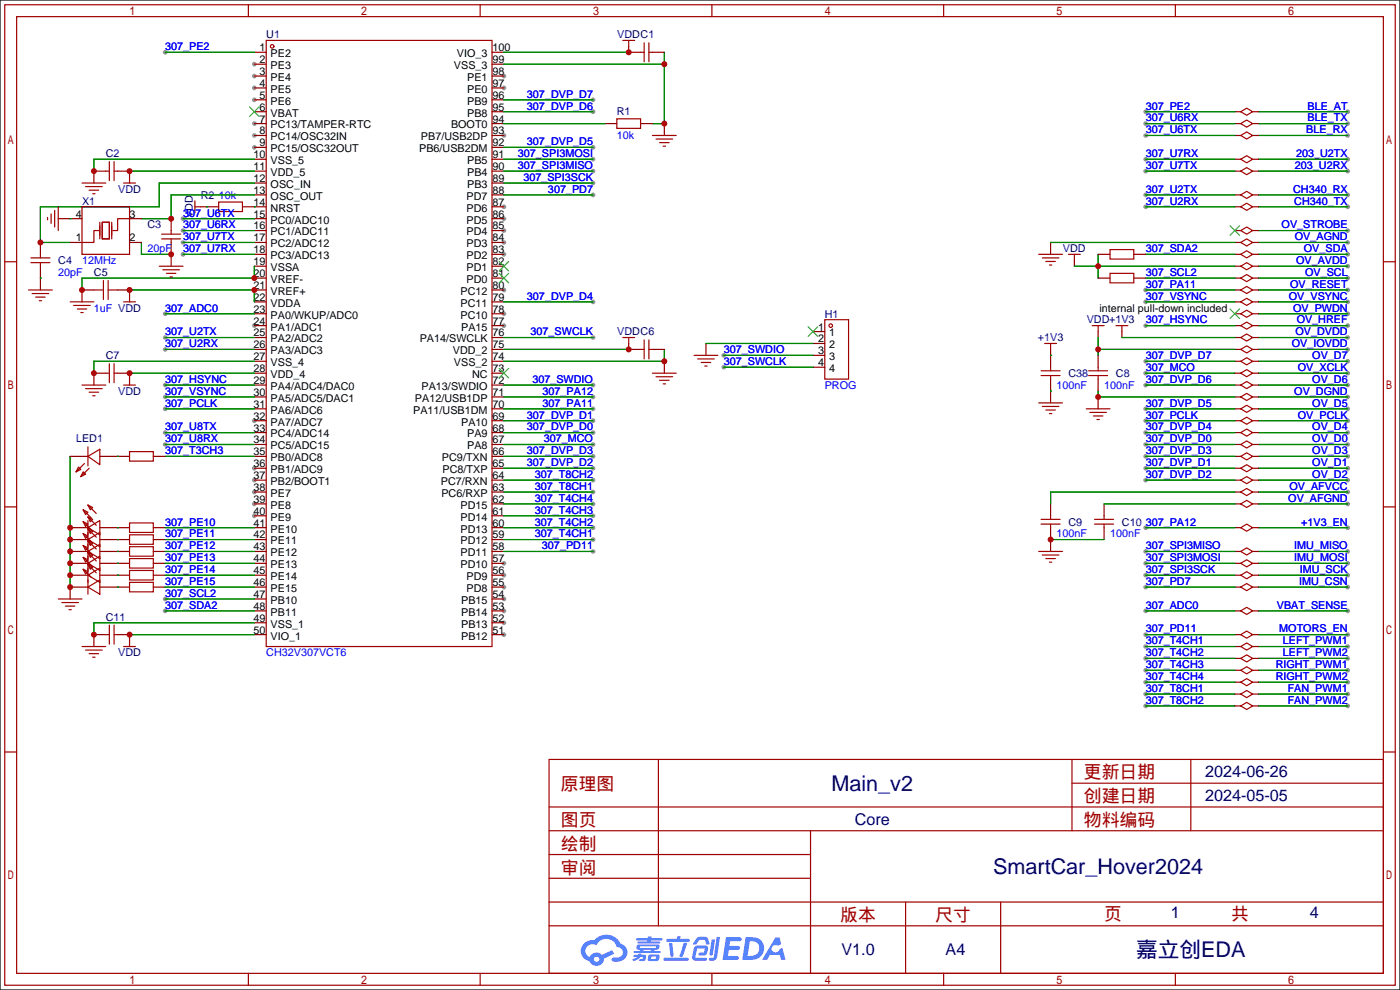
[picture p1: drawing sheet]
<svg xmlns="http://www.w3.org/2000/svg" width="299mm" height="212mm" viewBox="0 0 299 212" stroke-linecap="round" stroke-linejoin="round" font-family="sans-serif">
<path d="M0 0h299.2v211.6h-299.2z" fill="#fff" stroke="#000" stroke-width=".25"/>
<g fill="#999">
<circle cx="54.4" cy="13.7" r=".51"/>
<circle cx="54.4" cy="16.3" r=".51"/>
<circle cx="54.4" cy="18.8" r=".51"/>
<circle cx="54.4" cy="21.3" r=".51"/>
<circle cx="54.4" cy="26.4" r=".51"/>
<circle cx="54.4" cy="29" r=".51"/>
<circle cx="54.4" cy="31.5" r=".51"/>
<circle cx="54.4" cy="69.6" r=".51"/>
<circle cx="54.4" cy="89.9" r=".51"/>
<circle cx="54.4" cy="100.1" r=".51"/>
<circle cx="54.4" cy="102.6" r=".51"/>
<circle cx="54.4" cy="105.2" r=".51"/>
<circle cx="54.4" cy="107.7" r=".51"/>
<circle cx="54.4" cy="110.2" r=".51"/>
<circle cx="107.7" cy="135.6" r=".51"/>
<circle cx="107.7" cy="133.1" r=".51"/>
<circle cx="107.7" cy="130.6" r=".51"/>
<circle cx="107.7" cy="128" r=".51"/>
<circle cx="107.7" cy="125.5" r=".51"/>
<circle cx="107.7" cy="122.9" r=".51"/>
<circle cx="107.7" cy="120.4" r=".51"/>
<circle cx="107.7" cy="69.6" r=".51"/>
<circle cx="107.7" cy="67.1" r=".51"/>
<circle cx="107.7" cy="62" r=".51"/>
<circle cx="107.7" cy="54.4" r=".51"/>
<circle cx="107.7" cy="51.8" r=".51"/>
<circle cx="107.7" cy="49.3" r=".51"/>
<circle cx="107.7" cy="46.7" r=".51"/>
<circle cx="107.7" cy="44.2" r=".51"/>
<circle cx="107.7" cy="29" r=".51"/>
<circle cx="107.7" cy="18.8" r=".51"/>
<circle cx="107.7" cy="16.3" r=".51"/>
<circle cx="126.7" cy="82.3" r=".51"/>
<circle cx="126.7" cy="72.1" r=".51"/>
<circle cx="35.3" cy="67.1" r=".51"/>
<circle cx="35.3" cy="72.1" r=".51"/>
<circle cx="35.3" cy="74.7" r=".51"/>
<circle cx="35.3" cy="82.3" r=".51"/>
<circle cx="35.3" cy="84.8" r=".51"/>
<circle cx="35.3" cy="87.4" r=".51"/>
<circle cx="126.7" cy="92.5" r=".51"/>
<circle cx="126.7" cy="89.9" r=".51"/>
<circle cx="126.7" cy="39.1" r=".51"/>
<circle cx="126.7" cy="36.6" r=".51"/>
<circle cx="126.7" cy="34" r=".51"/>
<circle cx="126.7" cy="31.5" r=".51"/>
<circle cx="126.7" cy="23.9" r=".51"/>
<circle cx="126.7" cy="21.3" r=".51"/>
<circle cx="35.3" cy="128" r=".51"/>
<circle cx="35.3" cy="130.6" r=".51"/>
<circle cx="39.1" cy="46.7" r=".51"/>
<circle cx="39.1" cy="49.3" r=".51"/>
<circle cx="39.1" cy="51.8" r=".51"/>
<circle cx="39.1" cy="54.4" r=".51"/>
<circle cx="35.3" cy="92.5" r=".51"/>
<circle cx="35.3" cy="95" r=".51"/>
<circle cx="126.7" cy="100.1" r=".51"/>
<circle cx="126.7" cy="97.5" r=".51"/>
<circle cx="126.7" cy="64.5" r=".51"/>
<circle cx="126.7" cy="115.3" r=".51"/>
<circle cx="126.7" cy="112.8" r=".51"/>
<circle cx="126.7" cy="110.2" r=".51"/>
<circle cx="126.7" cy="107.7" r=".51"/>
<circle cx="126.7" cy="95" r=".51"/>
<circle cx="288" cy="23.9" r=".51"/>
<circle cx="288" cy="26.4" r=".51"/>
<circle cx="288" cy="29" r=".51"/>
<circle cx="288" cy="34" r=".51"/>
<circle cx="288" cy="36.6" r=".51"/>
<circle cx="288" cy="49.3" r=".51"/>
<circle cx="288" cy="51.8" r=".51"/>
<circle cx="288" cy="54.4" r=".51"/>
<circle cx="288" cy="56.9" r=".51"/>
<circle cx="288" cy="59.4" r=".51"/>
<circle cx="288" cy="62" r=".51"/>
<circle cx="288" cy="64.5" r=".51"/>
<circle cx="288" cy="67.1" r=".51"/>
<circle cx="288" cy="69.6" r=".51"/>
<circle cx="288" cy="72.1" r=".51"/>
<circle cx="288" cy="74.7" r=".51"/>
<circle cx="288" cy="77.2" r=".51"/>
<circle cx="288" cy="79.8" r=".51"/>
<circle cx="288" cy="82.3" r=".51"/>
<circle cx="288" cy="84.8" r=".51"/>
<circle cx="288" cy="87.4" r=".51"/>
<circle cx="288" cy="89.9" r=".51"/>
<circle cx="288" cy="92.5" r=".51"/>
<circle cx="288" cy="95" r=".51"/>
<circle cx="288" cy="97.5" r=".51"/>
<circle cx="288" cy="100.1" r=".51"/>
<circle cx="288" cy="102.6" r=".51"/>
<circle cx="288" cy="105.2" r=".51"/>
<circle cx="288" cy="107.7" r=".51"/>
<circle cx="244.9" cy="79.8" r=".51"/>
<circle cx="288" cy="120.4" r=".51"/>
<circle cx="288" cy="122.9" r=".51"/>
<circle cx="288" cy="125.5" r=".51"/>
<circle cx="288" cy="117.9" r=".51"/>
<circle cx="154.7" cy="78.5" r=".51"/>
<circle cx="154.7" cy="75.9" r=".51"/>
<circle cx="244.9" cy="102.6" r=".51"/>
<circle cx="244.9" cy="97.5" r=".51"/>
<circle cx="244.9" cy="95" r=".51"/>
<circle cx="244.9" cy="100.1" r=".51"/>
<circle cx="244.9" cy="92.5" r=".51"/>
<circle cx="244.9" cy="87.4" r=".51"/>
<circle cx="244.9" cy="82.3" r=".51"/>
<circle cx="244.9" cy="77.2" r=".51"/>
<circle cx="244.9" cy="69.6" r=".51"/>
<circle cx="244.9" cy="64.5" r=".51"/>
<circle cx="244.9" cy="89.9" r=".51"/>
<circle cx="244.9" cy="122.9" r=".51"/>
<circle cx="244.9" cy="117.9" r=".51"/>
<circle cx="244.9" cy="120.4" r=".51"/>
<circle cx="126.7" cy="41.7" r=".51"/>
<circle cx="244.9" cy="125.5" r=".51"/>
<circle cx="288" cy="112.8" r=".51"/>
<circle cx="288" cy="41.7" r=".51"/>
<circle cx="288" cy="44.2" r=".51"/>
<circle cx="288" cy="130.6" r=".51"/>
<circle cx="244.9" cy="130.6" r=".51"/>
<circle cx="244.9" cy="29" r=".51"/>
<circle cx="244.9" cy="26.4" r=".51"/>
<circle cx="244.9" cy="23.9" r=".51"/>
<circle cx="126.7" cy="105.2" r=".51"/>
<circle cx="126.7" cy="102.6" r=".51"/>
<circle cx="244.9" cy="150.9" r=".51"/>
<circle cx="244.9" cy="148.3" r=".51"/>
<circle cx="288" cy="135.6" r=".51"/>
<circle cx="288" cy="138.2" r=".51"/>
<circle cx="288" cy="140.7" r=".51"/>
<circle cx="288" cy="143.3" r=".51"/>
<circle cx="288" cy="145.8" r=".51"/>
<circle cx="288" cy="148.3" r=".51"/>
<circle cx="288" cy="150.9" r=".51"/>
<circle cx="126.7" cy="117.9" r=".51"/>
<circle cx="244.9" cy="138.2" r=".51"/>
<circle cx="244.9" cy="140.7" r=".51"/>
<circle cx="244.9" cy="143.3" r=".51"/>
<circle cx="244.9" cy="145.8" r=".51"/>
<circle cx="244.9" cy="135.6" r=".51"/>
<circle cx="244.9" cy="41.7" r=".51"/>
<circle cx="244.9" cy="44.2" r=".51"/>
<circle cx="244.9" cy="36.6" r=".51"/>
<circle cx="244.9" cy="34" r=".51"/>
<circle cx="35.3" cy="11.2" r=".51"/>
<circle cx="126.7" cy="87.4" r=".51"/>
<circle cx="244.9" cy="112.8" r=".51"/>
<circle cx="126.7" cy="84.8" r=".51"/>
<circle cx="244.9" cy="62" r=".51"/>
</g>
<g fill="none" stroke="#a10000" stroke-width=".25">
<path d="M1 1h297.2v209.6h-297.2zM3.6 3.6h292.1v204.4h-292.1zM53.1 1v2.6M102.6 1v2.6M152.1 1v2.6M201.7 1v2.6M251.2 1v2.6M1 55.9h2.6M295.7 55.9h2.5M1 108.3h2.6M295.7 108.3h2.5M1 160.7h2.6"/>
<path d="M117.3 162.3h178.4v45.7h-178.4zM117.3 177.5h178.4M117.3 172.5h178.4M140.7 162.3v35.6M173.2 177.5v30.5M229.1 162.3v15.2M229.1 167.4h66.6M254.5 162.3v15.2M295.7 160.7h2.5M117.3 182.6h55.9M117.3 197.9h178.4M117.3 192.8h178.4"/>
<path d="M117.3 187.7h55.9M193.5 192.8v15.2M213.9 192.8v15.2M53.1 208v2.6M102.6 208v2.6M152.1 208v2.6M201.7 208v2.6M251.2 208v2.6"/>
</g>
<g fill="#5487ff">
<path d="M155.2 200.3h2.6a.48 .48 0 0 1 .7 .4 .48 .48 0 0 1-.6 .4h-1.8l-.2 1.1h1.9a.43 .43 0 0 1 .4 .4 .43 .43 0 0 1-.5 .4h-1.9l-.2 1.3h1.7a.45 .45 0 0 1 .5 .2 .45 .45 0 0 1-.1 .6h-3.3z"/>
<path d="M165.7 200.3h.9l.4 1.5-.8 .3a.84 .84 0 0 0-1.2 .3 .84 .84 0 0 0 .4 1.1 .84 .84 0 0 0 1.1-.4l.1-.2 .6-.3 .7 2.5h-1l-.2-1h-2.1l-.6 1h-1.1z"/>
<path d="M152.1 200.8h.7l-.5 3.1a.36 .36 0 0 1-.3 .3 .36 .36 0 0 1-.4-.3z"/>
<path d="M153.2 200.2h.7l-.6 4.3a1.13 1.13 0 0 1-1.8 .6l.2-.4h.7l.2-.2z"/>
<path d="M148.9 200.6l.6-.4h1a.77 .77 0 0 1 .9 .5l.3 1-.2 .2h-.5l-.3-.9-.2-.2-1 .1-.7 1-.6-.1-.1-.2z"/>
<path d="M148.4 202.4l.6-.3h1.7a.81 .81 0 0 1 .7 .5 .81 .81 0 0 1-.2 .8 .81 .81 0 0 1-.9 .8h-.7a.32 .32 0 0 1-.3-.3 .32 .32 0 0 1 .4-.3h.7l.2-.9-1.6 .1-.4 1.8 2.2 .1a.32 .32 0 0 1 .3 .4 .32 .32 0 0 1-.4 .2h-2.2l-.5-.3-.1-.5z"/>
<path d="M141.9 204.7h5a.33 .33 0 0 1 .3 .3 .33 .33 0 0 1-.3 .3h-4.9l-.2-.1z"/>
<path d="M146.1 201.5h.8l-.7 2a.98 .98 0 0 1-.7 1.1l-.3-.3z"/>
<path d="M143 201.6h.7l.3 2.5a.34 .34 0 0 1-.3 .4 .34 .34 0 0 1-.4-.3z"/>
<path d="M142.5 200.7h2.1l.3-.6h.6l-.1 .6h1.7a.32 .32 0 0 1 .4 .3 .32 .32 0 0 1-.4 .3h-4.5l-.2-.2z"/>
<path d="M135.5 204.1h.9l.1-.3h.6v.3h.8a.82 .82 0 0 1-.5 1.3h-.8v-.4l.7-.1 .1-.3a.68 .68 0 0 0-1 .4l-1.1 .4-.1-.4 .9-.5h-.7z"/>
<path d="M136 200.5h2.4l.1-.3h.7v.3h2.2l.2 .3-.2 .2h-2.3v.2h1.8l.2 .3-.2 .1h-4.5l-.1-.4h2l.1-.2h-2.3l-.1-.2z"/>
<path d="M159.4 200.3l-.8 4.9h1.7a2.5 2.5 0 0 0 3-2.5 2.5 2.5 0 0 0-3.1-2.4zM160.3 201.1a1.61 1.61 0 0 1 2 1.5 1.61 1.61 0 0 1-1.8 1.7h-.7z"/>
<path d="M136.2 202a.55 .55 0 0 0-.2 .8 .55 .55 0 0 0 .7 .2l.1 .3h-1.3v.3l5.4 .1 .3-.2-.2-.2h-1.2l.2-.3a.7 .7 0 0 0 .8-.3 .7 .7 0 0 0 0-.8l-4.2-.1zM136.8 202.3l3.3-.1 .1 .1-.2 .3h-3.2zM137.5 203h1.7l-.2 .3h-1.4z"/>
<path d="M138.6 204.2a1.05 1.05 0 0 0 0 1.2 2.91 2.91 0 0 0 2.2-.2 .98 .98 0 0 0 0-1.2h-1.6zM139.2 204.5l.9-.1 .1 .4-.2 .2-.8-.1z"/>
<path d="M124.9 201.6a2.23 2.23 0 0 0-.7 2.3 2.23 2.23 0 0 0 1.8 1.6 1.58 1.58 0 0 0 1.8 .9 1.58 1.58 0 0 0 1.3-1.5l2.2-1.1-.5-.7-2.1 1a1.65 1.65 0 0 0-2.7 .4 1.45 1.45 0 0 1-.8-1.9 1.45 1.45 0 0 1 2-.7l.3 .1a2.3 2.3 0 0 1 2.3-1.3 2.3 2.3 0 0 1 2 1.7 1.12 1.12 0 0 1 1.3 1 1.12 1.12 0 0 1-1.1 1.2h-.7a.45 .45 0 0 0-.6 .4 .45 .45 0 0 0 .5 .5 2.21 2.21 0 0 0 2.2-.5 2.21 2.21 0 0 0 .5-2.3 2.13 2.13 0 0 0-1.3-1.1 3.3 3.3 0 0 0-5.6-.7l-1.1 .1zM127 205a.57 .57 0 0 1 1.1 0 .57 .57 0 0 1-1.1 0z"/>
</g>
<g fill="none" stroke="#a10000" stroke-width=".25">
<path d="M56.9 8.6h48.3v129.6h-48.3zM133.1 8.6h2.5M134.4 8.6v1.3M136.9 11.2h.8M137.7 9.1v4.1M138.7 9.1v4.1M138.7 11.2h.7M17.5 39.1h5.1M18.3 39.9h3.5M22.6 36.6h.8M23.4 34.5v4.1M24.4 34.5v4.1"/>
<path d="M24.4 36.6h.7M26.4 39.1h2.6M27.7 37.8v1.3M131.8 25.4h5.1v2h-5.1zM139.4 29h5.1M140.2 29.7h3.6M141 30.5h2M141.7 31.2h.5M265.2 23.9l1.2-.8 1.3 .8-1.3 .7zM265.2 26.4l1.2-.7 1.3 .7-1.3 .8zM265.2 29l1.2-.8 1.3 .8-1.3 .7zM265.2 34l1.2-.7 1.3 .7-1.3 .8z"/>
<path d="M265.2 36.6l1.2-.8 1.3 .8-1.3 .7zM6.6 56.1h4.1M6.6 55.1h4.1M8.6 54.4v.7M8.6 56.1v.8M10.2 46.5v.5M10.9 45.7v2.1M11.7 45v3.5M12.4 44.2v5.1M17.5 44.2h10.2v10.2h-10.2zM19 40.6h2.1M19.8 41.4h.5"/>
<path d="M21.1 49.3h-1v2.5h-2.6M21.3 47.5v3.6M21.8 47.5h1.6v3.6h-1.6zM22.1 59.9v4.1M23.1 59.9v4.1M23.9 47.5v3.6M27.7 46.7h-2.6v2.6h-1M34 56.9h5.1M34.5 51.1h4.1M34.5 50h4.1M34.8 57.7h3.6M35.6 58.4h2"/>
<path d="M36.3 59.2h.5M36.6 49.3v.7M36.6 51.1v.7M41.7 42.9v2.6M41.7 44.2h1.2M46.7 43.2h5.1v2h-5.1zM222 54.4h5.1M222.8 55.1h3.5M223.5 55.9h2.1M224.3 56.6h.5M228.3 54.4h2.6M229.6 54.4v1.2"/>
<path d="M237.2 53.3h5.1v2.1h-5.1zM237.2 58.4h5.1v2.1h-5.1zM265.2 49.3l1.2-.8 1.3 .8-1.3 .7zM265.2 51.8l1.2-.7 1.3 .7-1.3 .8zM265.2 54.4l1.2-.8 1.3 .8-1.3 .7zM265.2 56.9l1.2-.8 1.3 .8-1.3 .8zM265.2 59.4l1.2-.7 1.3 .7-1.3 .8zM265.2 41.7l1.2-.8 1.3 .8-1.3 .7zM265.2 44.2l1.2-.8 1.3 .8-1.3 .8zM6.1 62h5.1M6.9 62.7h3.5M7.6 63.5h2.1"/>
<path d="M8.4 64.3h.5M15 64.5h5.1M15.7 65.3h3.6M16.5 66h2M17.3 66.8h.5M20.1 62h2M22.6 79.8h.8M23.1 62h2M23.4 77.7v4.1M24.4 77.7v4.1M24.4 79.8h.7M26.4 64.5h2.6"/>
<path d="M27.7 63.2v1.3M133.1 72.1h2.5M134.4 72.1v1.3M136.9 74.7h.8M137.7 72.6v4.1M138.7 72.6v4.1M138.7 74.7h.7M139.4 79.8h5.1M148.3 75.9h5.1M149.1 76.7h3.6M149.9 77.5h2M150.6 78.2h.5"/>
<path d="M176.3 68.3h5.1v12.7h-5.1zM222.5 79.2h4.1M223.3 73.4h2.5M224.5 73.4v1.3M224.5 78.5v.7M232.7 79.2h4M233.4 69.6h2.6M234.7 69.6v1.3M234.7 78.5v.7M238.5 69.6h2.5M239.8 69.6v1.3M265.2 62l1.2-.8 1.3 .8-1.3 .7z"/>
<path d="M265.2 64.5l1.2-.7 1.3 .7-1.3 .8zM265.2 67.1l1.2-.8 1.3 .8-1.3 .7zM265.2 69.6l1.2-.8 1.3 .8-1.3 .8zM265.2 72.1l1.2-.7 1.3 .7-1.3 .8zM265.2 74.7l1.2-.8 1.3 .8-1.3 .7zM265.2 77.2l1.2-.7 1.3 .7-1.3 .8zM265.2 79.8l1.2-.8 1.3 .8-1.3 .7zM16.8 99.8l.5 .5-1 .5zM17.5 82.3h5.1M18 99.1l-1.7 1.7M18.3 83.1h3.5M18.8 97.5l2.5-1.5v3.3z"/>
<path d="M18.8 95.5v4.1M19 83.8h2.1M19.8 84.6h.5M26.4 82.3h2.6M27.7 96.5h5.1v2.1h-5.1zM27.7 81v1.3M140.2 80.5h3.6M141 81.3h2M141.7 82h.5M222 86.1h5.1M222.5 80.3h4.1M222.8 86.9h3.5"/>
<path d="M223.5 87.6h2.1M224.3 88.4h.5M224.5 80.3v.7M232.2 87.4h5M232.7 80.3h4M232.9 88.1h3.6M233.7 88.9h2M234.4 89.7h.5M234.7 80.3v.7M265.2 82.3l1.2-.8 1.3 .8-1.3 .8zM265.2 84.8l1.2-.7 1.3 .7-1.3 .8zM265.2 87.4l1.2-.8 1.3 .8-1.3 .7z"/>
<path d="M265.2 89.9l1.2-.7 1.3 .7-1.3 .8zM265.2 92.5l1.2-.8 1.3 .8-1.3 .7zM265.2 95l1.2-.8 1.3 .8-1.3 .8zM265.2 97.5l1.2-.7 1.3 .7-1.3 .8zM17.8 111.5l1 .5-.5 .5zM17.8 114l1 .6-.5 .5zM17.8 116.6l1 .5-.5 .5zM17.8 119.1l1 .5-.5 .5zM17.8 100.8l.5 .5-1 .6zM17.8 109l1 .5-.5 .5zM17.8 111.5l1.8 1.8M17.8 114l1.8 1.8"/>
<path d="M17.8 116.6l1.8 1.8M17.8 119.1l1.8 1.8M17.8 109l1.8 1.7M18.8 115.3l2.5-1.5v3zM18.8 110.5l1 .5-.5 .5zM18.8 117.9l2.5-1.6v3.1zM18.8 113l1 .5-.5 .5zM18.8 115.6l1 .5-.5 .5zM18.8 118.1l1 .5-.5 .5zM18.8 112.8l2.5-1.5v3zM18.8 107.9l1 .6-.5 .5zM18.8 110.5l1.8 1.8"/>
<path d="M18.8 111.3v15.7M18.8 113l1.8 1.8M18.8 115.6l1.8 1.7M18.8 118.1l1.8 1.8M18.8 107.9l1.8 1.8M19 100.1l-1.7 1.8M27.7 111.8h5.1v2h-5.1zM27.7 114.3h5.1v2h-5.1zM27.7 116.8h5.1v2.1h-5.1zM27.7 119.4h5.1v2h-5.1zM222 117.9h5.1M222.5 111h4.1"/>
<path d="M222.5 112h4.1M222.8 118.6h3.5M223.5 119.4h2.1M224.5 110.2v.8M224.5 112v.8M233.9 111h4.1M233.9 112h4.1M236 110.2v.8M236 112v.8M265.2 100.1l1.2-.8 1.3 .8-1.3 .7zM265.2 102.6l1.2-.7 1.3 .7-1.3 .8zM265.2 105.2l1.2-.8 1.3 .8-1.3 .7z"/>
<path d="M265.2 107.7l1.2-.8 1.3 .8-1.3 .8zM265.2 117.9l1.2-.8 1.3 .8-1.3 .7zM265.2 112.8l1.2-.8 1.3 .8-1.3 .7zM12.4 128h5.1M13.2 128.8h3.6M14 129.5h2M14.7 130.3h.5M17.5 138.2h5.1M17.8 121.7l1 .5-.5 .5zM17.8 121.7l1.8 1.7M18.3 138.9h3.5M18.8 120.4l2.5-1.5v3z"/>
<path d="M18.8 122.9l2.5-1.5v3.1zM18.8 125.5l2.5-1.5v3zM18.8 120.6l1 .6-.5 .5zM18.8 120.6l1.8 1.8M19 139.7h2.1M22.6 135.6h.8M23.4 133.6v4.1M24.4 133.6v4.1M24.4 135.6h.7M26.4 138.2h2.6M27.7 121.9h5.1v2.1h-5.1zM27.7 124.5h5.1v2h-5.1z"/>
<path d="M27.7 136.9v1.3M224.3 120.1h.5M265.2 120.4l1.2-.8 1.3 .8-1.3 .8zM265.2 122.9l1.2-.7 1.3 .7-1.3 .8zM265.2 125.5l1.2-.8 1.3 .8-1.3 .7zM265.2 130.6l1.2-.8 1.3 .8-1.3 .7zM265.2 135.6l1.2-.7 1.3 .7-1.3 .8zM265.2 138.2l1.2-.8 1.3 .8-1.3 .7zM19.8 140.5h.5M265.2 148.3l1.2-.7 1.3 .7-1.3 .8zM265.2 150.9l1.2-.8 1.3 .8-1.3 .7zM265.2 140.7l1.2-.7 1.3 .7-1.3 .8z"/>
<path d="M265.2 143.3l1.2-.8 1.3 .8-1.3 .7zM265.2 145.8l1.2-.8 1.3 .8-1.3 .8z"/>
<circle cx="58.2" cy="9.9" r=".38"/>
<circle cx="177.5" cy="69.6" r=".38"/>
</g>
<g fill="none" stroke="#870000" stroke-width=".25">
<path d="M54.4 11.2h2.5M54.4 13.7h2.5M54.4 16.3h2.5M54.4 18.8h2.5M105.2 11.2h2.5M105.2 13.7h2.5M105.2 16.3h2.5M105.2 18.8h2.5M134.4 9.9v1.3h2.5M139.4 11.2h2.6M22.6 36.6h-2.5v2.5M25.1 36.6h2.6v1.2"/>
<path d="M54.4 21.3h2.5M54.4 23.9h2.5M54.4 26.4h2.5M54.4 29h2.5M54.4 31.5h2.5M54.4 34h2.5M54.4 36.6h2.5M54.4 39.1h2.5M105.2 21.3h2.5M105.2 23.9h2.5M105.2 26.4h2.5M105.2 29h2.5"/>
<path d="M105.2 31.5h2.5M105.2 34h2.5M105.2 36.6h2.5M105.2 39.1h2.5M129.3 26.4h2.5M136.9 26.4h2.5M142 26.4v2.6M263.9 23.9h1.3M263.9 26.4h1.3M263.9 29h1.3M263.9 34h1.3M263.9 36.6h1.3"/>
<path d="M267.7 23.9h1.3M267.7 26.4h1.3M267.7 29h1.3M267.7 34h1.3M267.7 36.6h1.3M8.6 51.8v2.6M8.6 56.9v5.1M12.4 46.7h5.1M15 51.8h2.5M27.7 46.7h2.5M27.7 51.8h2.5M36.6 46.7v2.6"/>
<path d="M36.6 51.8v5.1M42.9 44.2h3.8M51.8 44.2h5.1M54.4 41.7h2.5M54.4 46.7h2.5M54.4 49.3h2.5M54.4 51.8h2.5M54.4 54.4h2.5M54.4 56.9h2.5M54.4 59.4h2.5M105.2 41.7h2.5M105.2 44.2h2.5"/>
<path d="M105.2 46.7h2.5M105.2 49.3h2.5M105.2 51.8h2.5M105.2 54.4h2.5M105.2 56.9h2.5M105.2 59.4h2.5M224.5 51.8v2.6M229.6 55.6v1.3M234.7 54.4h2.5M234.7 59.4h2.5M242.3 54.4h2.6M242.3 59.4h2.6"/>
<path d="M263.9 41.7h1.3M263.9 44.2h1.3M263.9 49.3h1.3M263.9 51.8h1.3M263.9 54.4h1.3M263.9 56.9h1.3M263.9 59.4h1.3M267.7 41.7h1.3M267.7 44.2h1.3M267.7 49.3h1.3M267.7 51.8h1.3M267.7 54.4h1.3"/>
<path d="M267.7 56.9h1.3M267.7 59.4h1.3M20.1 62h-2.6v2.5M22.6 79.8h-2.5v2.5M25.1 62h2.6v1.2M25.1 79.8h2.6v1.2M54.4 62h2.5M54.4 64.5h2.5M54.4 67.1h2.5M54.4 69.6h2.5M54.4 72.1h2.5M54.4 74.7h2.5"/>
<path d="M54.4 77.2h2.5M54.4 79.8h2.5M105.2 62h2.5M105.2 64.5h2.5M105.2 67.1h2.5M105.2 69.6h2.5M105.2 72.1h2.5M105.2 74.7h2.5M105.2 77.2h2.5M105.2 79.8h2.5M134.4 73.4v1.3h2.5M139.4 74.7h2.6"/>
<path d="M142 77.2v2.6M150.9 73.4v2.5M173.7 70.9h2.6M173.7 73.4h2.6M173.7 75.9h2.6M173.7 78.5h2.6M224.5 74.7v3.8M234.7 70.9v1.2M234.7 75.9v2.6M239.8 70.9v1.2M263.9 62h1.3M263.9 64.5h1.3"/>
<path d="M263.9 67.1h1.3M263.9 69.6h1.3M263.9 72.1h1.3M263.9 74.7h1.3M263.9 77.2h1.3M263.9 79.8h1.3M267.7 62h1.3M267.7 64.5h1.3M267.7 67.1h1.3M267.7 69.6h1.3M267.7 72.1h1.3M267.7 74.7h1.3"/>
<path d="M267.7 77.2h1.3M267.7 79.8h1.3M15 97.5h3.8M21.3 97.5h6.4M32.8 97.5h2.5M54.4 82.3h2.5M54.4 84.8h2.5M54.4 87.4h2.5M54.4 89.9h2.5M54.4 92.5h2.5M54.4 95h2.5M54.4 97.5h2.5"/>
<path d="M105.2 82.3h2.5M105.2 84.8h2.5M105.2 87.4h2.5M105.2 89.9h2.5M105.2 92.5h2.5M105.2 95h2.5M105.2 97.5h2.5M224.5 81v5.1M234.7 81v2.6M234.7 84.8v2.6M263.9 82.3h1.3M263.9 84.8h1.3"/>
<path d="M263.9 87.4h1.3M263.9 89.9h1.3M263.9 92.5h1.3M263.9 95h1.3M263.9 97.5h1.3M267.7 82.3h1.3M267.7 84.8h1.3M267.7 87.4h1.3M267.7 89.9h1.3M267.7 92.5h1.3M267.7 95h1.3M267.7 97.5h1.3"/>
<path d="M15 112.8h3.8M15 115.3h3.8M15 117.9h3.8M21.3 112.8h6.4M21.3 115.3h6.4M21.3 117.9h6.4M32.8 112.8h2.5M32.8 115.3h2.5M32.8 117.9h2.5M54.4 100.1h2.5M54.4 102.6h2.5M54.4 105.2h2.5"/>
<path d="M54.4 107.7h2.5M54.4 110.2h2.5M54.4 112.8h2.5M54.4 115.3h2.5M54.4 117.9h2.5M105.2 100.1h2.5M105.2 102.6h2.5M105.2 105.2h2.5M105.2 107.7h2.5M105.2 110.2h2.5M105.2 112.8h2.5M105.2 115.3h2.5"/>
<path d="M105.2 117.9h2.5M224.5 107.7v2.5M224.5 112.8v5.1M236 107.7v2.5M236 112.8v2.5M263.9 100.1h1.3M263.9 102.6h1.3M263.9 105.2h1.3M263.9 107.7h1.3M263.9 112.8h1.3M263.9 117.9h1.3M267.7 100.1h1.3"/>
<path d="M267.7 102.6h1.3M267.7 105.2h1.3M267.7 107.7h1.3M267.7 112.8h1.3M267.7 117.9h1.3M15 120.4h3.8M15 122.9h3.8M18.8 125.5h-3.8v2.5M21.3 120.4h6.4M21.3 122.9h6.4M21.3 125.5h6.4M22.6 135.6h-2.5v2.6"/>
<path d="M25.1 135.6h2.6v1.3M32.8 120.4h2.5M32.8 122.9h2.5M32.8 125.5h2.5M54.4 120.4h2.5M54.4 122.9h2.5M54.4 125.5h2.5M54.4 128h2.5M54.4 130.6h2.5M54.4 133.1h2.5M54.4 135.6h2.5M105.2 120.4h2.5"/>
<path d="M105.2 122.9h2.5M105.2 125.5h2.5M105.2 128h2.5M105.2 130.6h2.5M105.2 133.1h2.5M105.2 135.6h2.5M263.9 120.4h1.3M263.9 122.9h1.3M263.9 125.5h1.3M263.9 130.6h1.3M263.9 135.6h1.3M263.9 138.2h1.3"/>
<path d="M267.7 120.4h1.3M267.7 122.9h1.3M267.7 125.5h1.3M267.7 130.6h1.3M267.7 135.6h1.3M267.7 138.2h1.3M263.9 148.3h1.3M263.9 150.9h1.3M263.9 140.7h1.3M263.9 143.3h1.3M263.9 145.8h1.3M267.7 148.3h1.3"/>
<path d="M267.7 150.9h1.3M267.7 140.7h1.3M267.7 143.3h1.3M267.7 145.8h1.3"/>
</g>
<g fill="none" stroke="#3c3" stroke-width=".25">
<path d="M53.3 22.9l2.1 2M55.4 22.9l-2.1 2M106.7 58.4l2 2.1M106.7 55.9l2 2M108.7 58.4l-2 2.1M108.7 55.9l-2 2M262.9 48.3l2 2M264.9 48.3l-2 2M106.7 78.7l2 2.1M108.7 78.7l-2 2.1M172.7 69.8l2.1 2.1M174.8 69.8l-2.1 2.1"/>
<path d="M262.9 66l2 2.1M264.9 66l-2 2.1"/>
</g>
<g fill="none" stroke="#008700" stroke-width=".25">
<path d="M35.3 11.2h19.1M107.7 11.2h26.7M107.7 13.7h34.3M142 11.2v15.2h-2.6M27.7 36.6h26.7M54.4 34h-34.3v2.6M54.4 39.1h-20.4v5.1h-25.4v7.6h6.4M107.7 36.6h19M107.7 34h19M107.7 26.4h21.6M107.7 39.1h19M107.7 31.5h19"/>
<path d="M107.7 23.9h19M107.7 21.3h19M244.9 36.6h19M244.9 34h19M244.9 26.4h19M244.9 23.9h19M244.9 29h19M269 36.6h19M269 34h19M269 26.4h19M269 23.9h19M269 29h19"/>
<path d="M8.6 59.4h.1M15 46.7h.1M30.2 51.8v2.6h6.4M39.1 51.8h15.3M39.1 54.4h15.3M39.1 46.7h15.3M39.1 49.3h15.3M44.2 44.2h.1M54.4 44.2h.1M54.4 56.9v2.5h-36.9v2.6M54.4 41.7h-17.8v5h-6.4M107.7 41.7h19"/>
<path d="M224.5 51.8h39.4M229.6 56.9h34.3M234.7 54.4v5M244.9 59.4h19M244.9 44.2h19M244.9 54.4h19M244.9 41.7h19M269 59.4h19M269 51.8h19M269 44.2h19M269 54.4h19M269 41.7h19"/>
<path d="M269 49.3h19M269 56.9h19M27.7 62h26.7v2.5M27.7 79.8h26.7M35.3 74.7h19.1M35.3 72.1h19.1M35.3 67.1h19.1M54.4 77.2h-34.3v2.6M107.7 74.7h26.7M107.7 72.1h19M107.7 64.5h19M142 74.7v2.5h-34.3"/>
<path d="M150.9 73.4h22.8M154.7 78.5h19M154.7 75.9h19M224.5 75.9h.1M234.7 74.7h29.2M234.7 72.1v3.8M239.8 72.1h24.1M244.9 62h19M244.9 77.2h19M244.9 79.8h19M244.9 64.5h19M244.9 69.6h19"/>
<path d="M269 62h19M269 74.7h19M269 77.2h19M269 72.1h19M269 67.1h19M269 79.8h19M269 64.5h19M269 69.6h19M15 97.5v28M25.1 97.5h.1M35.3 82.3h19.1M35.3 84.8h19.1"/>
<path d="M35.3 87.4h19.1M35.3 92.5h19.1M35.3 97.5h19.1M35.3 95h19.1M107.7 82.3h19M107.7 84.8h19M107.7 87.4h19M107.7 92.5h19M107.7 89.9h19M107.7 97.5h19M107.7 95h19M224.5 83.6h.1"/>
<path d="M234.7 83.6v1.2h29.2M244.9 82.3h19M244.9 87.4h19M244.9 92.5h19M244.9 89.9h19M244.9 97.5h19M244.9 95h19M269 82.3h19M269 84.8h19M269 87.4h19M269 92.5h19M269 89.9h19"/>
<path d="M269 97.5h19M269 95h19M25.1 115.3h.1M25.1 117.9h.1M25.1 112.8h.1M35.3 115.3h19.1M35.3 112.8h19.1M35.3 117.9h19.1M107.7 100.1h19M107.7 115.3h19M107.7 112.8h19M107.7 110.2h19"/>
<path d="M107.7 107.7h19M107.7 102.6h19M107.7 105.2h19M107.7 117.9h19M224.5 115.3h11.5M236 107.7h27.9M244.9 100.1h19M244.9 112.8h19M244.9 102.6h19M244.9 117.9h19M263.9 105.2h-39.4v2.5M269 100.1h19"/>
<path d="M269 112.8h19M269 107.7h19M269 102.6h19M269 105.2h19M269 117.9h19M25.1 120.4h.1M25.1 122.9h.1M25.1 125.5h.1M27.7 135.6h26.7M35.3 128h19.1M35.3 130.6h19.1M35.3 120.4h19.1"/>
<path d="M35.3 122.9h19.1M35.3 125.5h19.1M54.4 133.1h-34.3v2.5M244.9 135.6h19M244.9 130.6h19M244.9 120.4h19M244.9 122.9h19M244.9 125.5h19M244.9 138.2h19M269 135.6h19M269 130.6h19M269 120.4h19"/>
<path d="M269 122.9h19M269 125.5h19M269 138.2h19M244.9 150.9h19M244.9 148.3h19M244.9 140.7h19M244.9 143.3h19M244.9 145.8h19M269 150.9h19M269 148.3h19M269 140.7h19M269 143.3h19"/>
<path d="M269 145.8h19"/>
</g>
<g fill="#c00">
<circle cx="27.7" cy="135.6" r=".63"/>
<circle cx="20.1" cy="135.6" r=".63"/>
<circle cx="27.7" cy="62" r=".63"/>
<circle cx="54.4" cy="62" r=".63"/>
<circle cx="17.5" cy="62" r=".63"/>
<circle cx="54.4" cy="59.4" r=".63"/>
<circle cx="27.7" cy="36.6" r=".63"/>
<circle cx="20.1" cy="36.6" r=".63"/>
<circle cx="134.4" cy="74.7" r=".63"/>
<circle cx="142" cy="77.2" r=".63"/>
<circle cx="134.4" cy="11.2" r=".63"/>
<circle cx="142" cy="13.7" r=".63"/>
<circle cx="142" cy="26.4" r=".63"/>
<circle cx="8.6" cy="51.8" r=".63"/>
<circle cx="36.6" cy="54.4" r=".63"/>
<circle cx="36.6" cy="46.7" r=".63"/>
<circle cx="27.7" cy="79.8" r=".63"/>
<circle cx="20.1" cy="79.8" r=".63"/>
<circle cx="224.5" cy="115.3" r=".63"/>
<circle cx="234.7" cy="74.7" r=".63"/>
<circle cx="234.7" cy="84.8" r=".63"/>
<circle cx="234.7" cy="56.9" r=".63"/>
<circle cx="15" cy="125.5" r=".63"/>
<circle cx="15" cy="122.9" r=".63"/>
<circle cx="15" cy="120.4" r=".63"/>
<circle cx="15" cy="117.9" r=".63"/>
<circle cx="15" cy="115.3" r=".63"/>
<circle cx="15" cy="112.8" r=".63"/>
</g>
<g font-size="4.6" fill="#000080">
<text x="177.7" y="169">Main_v2</text>
<text x="212.2" y="186.8">SmartCar_Hover2024</text>
<text x="242.8" y="204.6">嘉立创EDA</text>
</g>
<g font-size="3.8" fill="#a00000">
<text x="231.6" y="166.4">更新日期</text>
<text x="119.9" y="168.9">原理图</text>
<text x="231.6" y="171.5">创建日期</text>
<text x="119.9" y="176.5">图页</text>
<text x="231.6" y="176.5">物料编码</text>
<text x="119.9" y="181.6">绘制</text>
<text x="119.9" y="186.7">审阅</text>
<text x="179.6" y="196.9">版本</text>
<text x="199.9" y="196.9">尺寸</text>
<text x="236" y="196.6">页</text>
<text x="263.1" y="196.6">共</text>
</g>
<g font-size="3.5" fill="#000080">
<text x="257.6" y="166.1">2024-06-26</text>
<text x="257.6" y="171.1">2024-05-05</text>
<text x="182.7" y="176.2">Core</text>
<text x="250.2" y="196.3">1</text>
<text x="280" y="196.3">4</text>
<text x="179.8" y="204.2">V1.0</text>
<text x="202.1" y="204.2">A4</text>
</g>
<g font-size="2.3" fill="#00f">
<text x="35.3" y="10.7">307_PE2</text>
<text x="112.6" y="23.4">307_DVP_D6</text>
<text x="112.6" y="20.9">307_DVP_D7</text>
<text x="244.9" y="23.4">307_PE2</text>
<text x="279.4" y="23.4">BLE_AT</text>
<text x="131.8" y="29.8">10k</text>
<text x="244.9" y="28.5">307_U6TX</text>
<text x="244.9" y="26">307_U6RX</text>
<text x="279.2" y="28.5">BLE_RX</text>
<text x="279.4" y="26">BLE_TX</text>
<text x="110.7" y="33.6">307_SPI3MOSI</text>
<text x="112.6" y="31">307_DVP_D5</text>
<text x="244.9" y="33.6">307_U7RX</text>
<text x="277" y="33.6">203_U2TX</text>
<text x="110.7" y="36.1">307_SPI3MISO</text>
<text x="111.9" y="38.7">307_SPI3SCK</text>
<text x="117.1" y="41.2">307_PD7</text>
<text x="244.9" y="41.2">307_U2TX</text>
<text x="244.9" y="36.1">307_U7TX</text>
<text x="276.4" y="41.2">CH340_RX</text>
<text x="276.7" y="36.1">203_U2RX</text>
<text x="39.1" y="46.3">307_U6TX</text>
<text x="46.7" y="42.5">10k</text>
<text x="244.9" y="43.7">307_U2RX</text>
<text x="276.6" y="43.7">CH340_TX</text>
<text x="31.5" y="53.9">20pF</text>
<text x="39.1" y="48.8">307_U6RX</text>
<text x="39.1" y="51.4">307_U7TX</text>
<text x="39.1" y="53.9">307_U7RX</text>
<text x="244.9" y="53.9">307_SDA2</text>
<text x="273.9" y="48.8">OV_STROBE</text>
<text x="276.7" y="51.4">OV_AGND</text>
<text x="278.7" y="53.9">OV_SDA</text>
<text x="12.4" y="59">20pF</text>
<text x="17.5" y="56.4">12MHz</text>
<text x="244.9" y="59">307_SCL2</text>
<text x="277" y="56.4">OV_AVDD</text>
<text x="278.9" y="59">OV_SCL</text>
<text x="112.6" y="64.1">307_DVP_D4</text>
<text x="244.9" y="64.1">307_VSYNC</text>
<text x="244.9" y="61.5">307_PA11</text>
<text x="275.5" y="64.1">OV_VSYNC</text>
<text x="275.7" y="61.5">OV_RESET</text>
<text x="20.1" y="66.6">1uF VDD</text>
<text x="35.3" y="66.6">307_ADC0</text>
<text x="35.3" y="71.7">307_U2TX</text>
<text x="113.4" y="71.7">307_SWCLK</text>
<text x="244.9" y="69.1">307_HSYNC</text>
<text x="276.4" y="66.6">OV_PWDN</text>
<text x="276.9" y="71.7">OV_DVDD</text>
<text x="277.1" y="69.1">OV_HREF</text>
<text x="35.3" y="74.2">307_U2RX</text>
<text x="154.7" y="75.5">307_SWDIO</text>
<text x="244.9" y="76.8">307_DVP_D7</text>
<text x="276.1" y="74.2">OV_IOVDD</text>
<text x="280.5" y="76.8">OV_D7</text>
<text x="35.3" y="81.8">307_HSYNC</text>
<text x="113.8" y="81.8">307_SWDIO</text>
<text x="154.7" y="78">307_SWCLK</text>
<text x="176.3" y="83.1">PROG</text>
<text x="225.8" y="83.1">100nF</text>
<text x="236" y="83.1">100nF</text>
<text x="244.9" y="79.3">307_MCO</text>
<text x="244.9" y="81.8">307_DVP_D6</text>
<text x="277.4" y="79.3">OV_XCLK</text>
<text x="280.5" y="81.8">OV_D6</text>
<text x="35.3" y="84.4">307_VSYNC</text>
<text x="35.3" y="86.9">307_PCLK</text>
<text x="112.6" y="89.5">307_DVP_D1</text>
<text x="116" y="86.9">307_PA11</text>
<text x="116" y="84.4">307_PA12</text>
<text x="244.9" y="86.9">307_DVP_D5</text>
<text x="244.9" y="89.5">307_PCLK</text>
<text x="276.6" y="84.4">OV_DGND</text>
<text x="277.4" y="89.5">OV_PCLK</text>
<text x="280.5" y="86.9">OV_D5</text>
<text x="35.3" y="92">307_U8TX</text>
<text x="35.3" y="94.5">307_U8RX</text>
<text x="112.6" y="92">307_DVP_D0</text>
<text x="116.2" y="94.5">307_MCO</text>
<text x="244.9" y="94.5">307_DVP_D0</text>
<text x="244.9" y="92">307_DVP_D4</text>
<text x="280.5" y="92">OV_D4</text>
<text x="280.5" y="94.5">OV_D0</text>
<text x="35.3" y="97.1">307_T3CH3</text>
<text x="112.6" y="99.6">307_DVP_D2</text>
<text x="112.6" y="97.1">307_DVP_D3</text>
<text x="244.9" y="97.1">307_DVP_D3</text>
<text x="244.9" y="99.6">307_DVP_D1</text>
<text x="280.5" y="97.1">OV_D3</text>
<text x="280.5" y="99.6">OV_D1</text>
<text x="114.3" y="107.2">307_T4CH4</text>
<text x="114.3" y="104.7">307_T8CH1</text>
<text x="114.3" y="102.2">307_T8CH2</text>
<text x="244.9" y="102.2">307_DVP_D2</text>
<text x="275.3" y="107.2">OV_AFGND</text>
<text x="275.6" y="104.7">OV_AFVCC</text>
<text x="280.5" y="102.2">OV_D2</text>
<text x="35.3" y="112.3">307_PE10</text>
<text x="114.3" y="112.3">307_T4CH2</text>
<text x="114.3" y="109.8">307_T4CH3</text>
<text x="244.9" y="112.3">307_PA12</text>
<text x="278.1" y="112.3">+1V3_EN</text>
<text x="35.3" y="114.9">307_PE11</text>
<text x="35.3" y="117.4">307_PE12</text>
<text x="35.3" y="119.9">307_PE13</text>
<text x="114.3" y="114.9">307_T4CH1</text>
<text x="115.8" y="117.4">307_PD11</text>
<text x="225.8" y="114.9">100nF</text>
<text x="237.2" y="114.9">100nF</text>
<text x="244.9" y="117.4">307_SPI3MISO</text>
<text x="244.9" y="119.9">307_SPI3MOSI</text>
<text x="276.6" y="119.9">IMU_MOSI</text>
<text x="276.6" y="117.4">IMU_MISO</text>
<text x="35.3" y="122.5">307_PE14</text>
<text x="35.3" y="125">307_PE15</text>
<text x="244.9" y="122.5">307_SPI3SCK</text>
<text x="244.9" y="125">307_PD7</text>
<text x="277.6" y="125">IMU_CSN</text>
<text x="277.8" y="122.5">IMU_SCK</text>
<text x="35.3" y="127.6">307_SCL2</text>
<text x="35.3" y="130.1">307_SDA2</text>
<text x="244.9" y="130.1">307_ADC0</text>
<text x="272.9" y="130.1">VBAT_SENSE</text>
<text x="244.9" y="137.7">307_T4CH1</text>
<text x="244.9" y="135.2">307_PD11</text>
<text x="273.4" y="135.2">MOTORS_EN</text>
<text x="274.2" y="137.7">LEFT_PWM1</text>
<text x="56.9" y="140.3">CH32V307VCT6</text>
<text x="244.9" y="140.3">307_T4CH2</text>
<text x="244.9" y="142.8">307_T4CH3</text>
<text x="272.6" y="142.8">RIGHT_PWM1</text>
<text x="274.2" y="140.3">LEFT_PWM2</text>
<text x="244.9" y="147.9">307_T8CH1</text>
<text x="244.9" y="145.3">307_T4CH4</text>
<text x="272.6" y="145.3">RIGHT_PWM2</text>
<text x="275.2" y="147.9">FAN_PWM1</text>
<text x="244.9" y="150.4">307_T8CH2</text>
<text x="275.2" y="150.4">FAN_PWM2</text>
</g>
<g font-size="2.3">
<text x="55.5" y="10.9">1</text>
<text x="105.3" y="10.9">100</text>
<text x="55.5" y="13.5">2</text>
<text x="55.5" y="16">3</text>
<text x="57.8" y="12.2">PE2</text>
<text x="57.8" y="14.8">PE3</text>
<text x="57.8" y="17.3">PE4</text>
<text x="97" y="14.8">VSS_3</text>
<text x="97.7" y="12.2">VIO_3</text>
<text x="99.9" y="17.3">PE1</text>
<text x="105.3" y="16">98</text>
<text x="105.3" y="13.5">99</text>
<text x="55.5" y="18.6">4</text>
<text x="55.5" y="21.1">5</text>
<text x="55.5" y="23.6">6</text>
<text x="57.8" y="19.8">PE5</text>
<text x="57.8" y="22.4">PE6</text>
<text x="99.9" y="22.4">PB9</text>
<text x="99.9" y="19.8">PE0</text>
<text x="105.3" y="23.6">95</text>
<text x="105.3" y="21.1">96</text>
<text x="105.3" y="18.6">97</text>
<text x="55.5" y="26.2">7</text>
<text x="55.5" y="28.7">8</text>
<text x="57.8" y="24.9">VBAT</text>
<text x="57.8" y="27.5">PC13/TAMPER-RTC</text>
<text x="57.8" y="30">PC14/OSC32IN</text>
<text x="90" y="30">PB7/USB2DP</text>
<text x="96.4" y="27.5">BOOT0</text>
<text x="99.9" y="24.9">PB8</text>
<text x="105.3" y="28.7">93</text>
<text x="105.3" y="26.2">94</text>
<text x="54.2" y="33.8">10</text>
<text x="55.5" y="31.3">9</text>
<text x="57.8" y="32.5">PC15/OSC32OUT</text>
<text x="57.8" y="35.1">VSS_5</text>
<text x="89.6" y="32.5">PB6/USB2DM</text>
<text x="99.9" y="35.1">PB5</text>
<text x="105.3" y="33.8">91</text>
<text x="105.3" y="31.3">92</text>
<text x="54.2" y="36.3">11</text>
<text x="54.2" y="38.9">12</text>
<text x="54.2" y="41.4">13</text>
<text x="57.8" y="37.6">VDD_5</text>
<text x="57.8" y="40.2">OSC_IN</text>
<text x="99.9" y="40.2">PB3</text>
<text x="99.9" y="37.6">PB4</text>
<text x="105.3" y="41.4">88</text>
<text x="105.3" y="38.9">89</text>
<text x="105.3" y="36.3">90</text>
<text x="16.2" y="46.5">4</text>
<text x="27.7" y="46.5">3</text>
<text x="54.2" y="44">14</text>
<text x="54.2" y="46.5">15</text>
<text x="57.8" y="42.7">OSC_OUT</text>
<text x="57.8" y="45.2">NRST</text>
<text x="57.8" y="47.8">PC0/ADC10</text>
<text x="99.7" y="47.8">PD5</text>
<text x="99.7" y="45.2">PD6</text>
<text x="99.7" y="42.7">PD7</text>
<text x="105.3" y="46.5">86</text>
<text x="105.3" y="44">87</text>
<text x="16.2" y="51.6">1</text>
<text x="27.7" y="51.6">2</text>
<text x="54.2" y="49">16</text>
<text x="54.2" y="51.6">17</text>
<text x="57.8" y="50.3">PC1/ADC11</text>
<text x="57.8" y="52.9">PC2/ADC12</text>
<text x="99.7" y="52.9">PD3</text>
<text x="99.7" y="50.3">PD4</text>
<text x="105.3" y="51.6">84</text>
<text x="105.3" y="49">85</text>
<text x="54.2" y="54.1">18</text>
<text x="54.2" y="56.7">19</text>
<text x="54.2" y="59.2">20</text>
<text x="57.8" y="55.4">PC3/ADC13</text>
<text x="57.8" y="57.9">VSSA</text>
<text x="99.7" y="57.9">PD1</text>
<text x="99.7" y="55.4">PD2</text>
<text x="105.3" y="59.2">81</text>
<text x="105.3" y="56.7">82</text>
<text x="105.3" y="54.1">83</text>
<text x="54.2" y="61.7">21</text>
<text x="54.2" y="64.3">22</text>
<text x="57.8" y="60.5">VREF-</text>
<text x="57.8" y="63">VREF+</text>
<text x="57.8" y="65.6">VDDA</text>
<text x="98.4" y="65.6">PC11</text>
<text x="98.4" y="63">PC12</text>
<text x="99.7" y="60.5">PD0</text>
<text x="105.3" y="64.3">79</text>
<text x="105.3" y="61.7">80</text>
<text x="54.2" y="66.8">23</text>
<text x="54.2" y="69.4">24</text>
<text x="54.2" y="71.9">25</text>
<text x="57.8" y="68.1">PA0/WKUP/ADC0</text>
<text x="57.8" y="70.6">PA1/ADC1</text>
<text x="98.4" y="68.1">PC10</text>
<text x="98.6" y="70.6">PA15</text>
<text x="105.3" y="71.9">76</text>
<text x="105.3" y="69.4">77</text>
<text x="105.3" y="66.8">78</text>
<text x="174.9" y="70.6">1</text>
<text x="177.2" y="71.9">1</text>
<text x="235" y="66.6">internal pull-down included</text>
<text x="54.2" y="74.4">26</text>
<text x="54.2" y="77">27</text>
<text x="57.8" y="73.2">PA2/ADC2</text>
<text x="57.8" y="75.7">PA3/ADC3</text>
<text x="89.7" y="73.2">PA14/SWCLK</text>
<text x="96.8" y="75.7">VDD_2</text>
<text x="105.3" y="77">74</text>
<text x="105.3" y="74.4">75</text>
<text x="174.9" y="73.2">2</text>
<text x="174.9" y="75.7">3</text>
<text x="177.2" y="74.4">2</text>
<text x="177.2" y="77">3</text>
<text x="54.2" y="79.5">28</text>
<text x="54.2" y="82.1">29</text>
<text x="57.8" y="78.3">VSS_4</text>
<text x="57.8" y="80.8">VDD_4</text>
<text x="57.8" y="83.3">PA4/ADC4/DAC0</text>
<text x="90.1" y="83.3">PA13/SWDIO</text>
<text x="97" y="78.3">VSS_2</text>
<text x="100.9" y="80.8">NC</text>
<text x="105.3" y="82.1">72</text>
<text x="105.3" y="79.5">73</text>
<text x="174.9" y="78.3">4</text>
<text x="177.2" y="79.5">4</text>
<text x="54.2" y="84.6">30</text>
<text x="54.2" y="87.1">31</text>
<text x="54.2" y="89.7">32</text>
<text x="57.8" y="85.9">PA5/ADC5/DAC1</text>
<text x="57.8" y="88.4">PA6/ADC6</text>
<text x="88.3" y="88.4">PA11/USB1DM</text>
<text x="88.7" y="85.9">PA12/USB1DP</text>
<text x="105.3" y="89.7">69</text>
<text x="105.3" y="87.1">70</text>
<text x="105.3" y="84.6">71</text>
<text x="54.2" y="92.2">33</text>
<text x="54.2" y="94.8">34</text>
<text x="57.8" y="91">PA7/ADC7</text>
<text x="57.8" y="93.5">PC4/ADC14</text>
<text x="98.6" y="91">PA10</text>
<text x="99.9" y="93.5">PA9</text>
<text x="105.3" y="94.8">67</text>
<text x="105.3" y="92.2">68</text>
<text x="54.2" y="97.3">35</text>
<text x="54.2" y="99.8">36</text>
<text x="57.8" y="96">PC5/ADC15</text>
<text x="57.8" y="98.6">PB0/ADC8</text>
<text x="57.8" y="101.1">PB1/ADC9</text>
<text x="94.5" y="98.6">PC9/TXN</text>
<text x="94.6" y="101.1">PC8/TXP</text>
<text x="99.9" y="96">PA8</text>
<text x="105.3" y="99.8">65</text>
<text x="105.3" y="97.3">66</text>
<text x="54.2" y="102.4">37</text>
<text x="54.2" y="104.9">38</text>
<text x="54.2" y="107.5">39</text>
<text x="57.8" y="103.7">PB2/BOOT1</text>
<text x="57.8" y="106.2">PE7</text>
<text x="94.2" y="103.7">PC7/RXN</text>
<text x="94.3" y="106.2">PC6/RXP</text>
<text x="105.3" y="107.5">62</text>
<text x="105.3" y="104.9">63</text>
<text x="105.3" y="102.4">64</text>
<text x="54.2" y="110">40</text>
<text x="54.2" y="112.5">41</text>
<text x="57.8" y="108.7">PE8</text>
<text x="57.8" y="111.3">PE9</text>
<text x="57.8" y="113.8">PE10</text>
<text x="98.4" y="113.8">PD13</text>
<text x="98.4" y="111.3">PD14</text>
<text x="98.4" y="108.7">PD15</text>
<text x="105.3" y="112.5">60</text>
<text x="105.3" y="110">61</text>
<text x="54.2" y="115.1">42</text>
<text x="54.2" y="117.6">43</text>
<text x="57.8" y="116.4">PE11</text>
<text x="57.8" y="118.9">PE12</text>
<text x="98.4" y="118.9">PD11</text>
<text x="98.4" y="116.4">PD12</text>
<text x="105.3" y="117.6">58</text>
<text x="105.3" y="115.1">59</text>
<text x="54.2" y="120.2">44</text>
<text x="54.2" y="122.7">45</text>
<text x="54.2" y="125.2">46</text>
<text x="57.8" y="121.4">PE13</text>
<text x="57.8" y="124">PE14</text>
<text x="98.4" y="121.4">PD10</text>
<text x="99.7" y="124">PD9</text>
<text x="105.3" y="125.2">55</text>
<text x="105.3" y="122.7">56</text>
<text x="105.3" y="120.2">57</text>
<text x="54.2" y="127.8">47</text>
<text x="54.2" y="130.3">48</text>
<text x="57.8" y="126.5">PE15</text>
<text x="57.8" y="129.1">PB10</text>
<text x="57.8" y="131.6">PB11</text>
<text x="98.6" y="131.6">PB14</text>
<text x="98.6" y="129.1">PB15</text>
<text x="99.7" y="126.5">PD8</text>
<text x="105.3" y="130.3">53</text>
<text x="105.3" y="127.8">54</text>
<text x="54.2" y="132.9">49</text>
<text x="54.2" y="135.4">50</text>
<text x="57.8" y="134.1">VSS_1</text>
<text x="57.8" y="136.7">VIO_1</text>
<text x="98.6" y="136.7">PB12</text>
<text x="98.6" y="134.1">PB13</text>
<text x="105.3" y="135.4">51</text>
<text x="105.3" y="132.9">52</text>
</g>
<g font-size="2.3" fill="#000080">
<text x="56.9" y="8.2">U1</text>
<text x="131.9" y="8.2">VDDC1</text>
<text x="131.8" y="24.7">R1</text>
<text x="22.6" y="33.6">C2</text>
<text x="25.2" y="41.2">VDD</text>
<text x="17.5" y="43.7">X1</text>
<text x="41.2" y="46.6" transform="rotate(-90 41.2 46.6)">VDD</text>
<text x="42.9" y="42.5">R2</text>
<text x="31.5" y="48.8">C3</text>
<text x="227.2" y="53.9">VDD</text>
<text x="12.4" y="56.4">C4</text>
<text x="20.1" y="59">C5</text>
<text x="131.9" y="71.7">VDDC6</text>
<text x="176.3" y="67.9">H1</text>
<text x="232.3" y="69.1">VDD+1V3</text>
<text x="22.6" y="76.8">C7</text>
<text x="221.8" y="72.9">+1V3</text>
<text x="228.3" y="80.6">C38</text>
<text x="238.5" y="80.6">C8</text>
<text x="25.2" y="84.4">VDD</text>
<text x="16.3" y="94.5">LED1</text>
<text x="228.3" y="112.3">C9</text>
<text x="239.8" y="112.3">C10</text>
<text x="22.6" y="132.6">C11</text>
<text x="25.2" y="140.3">VDD</text>
</g>
</svg>
